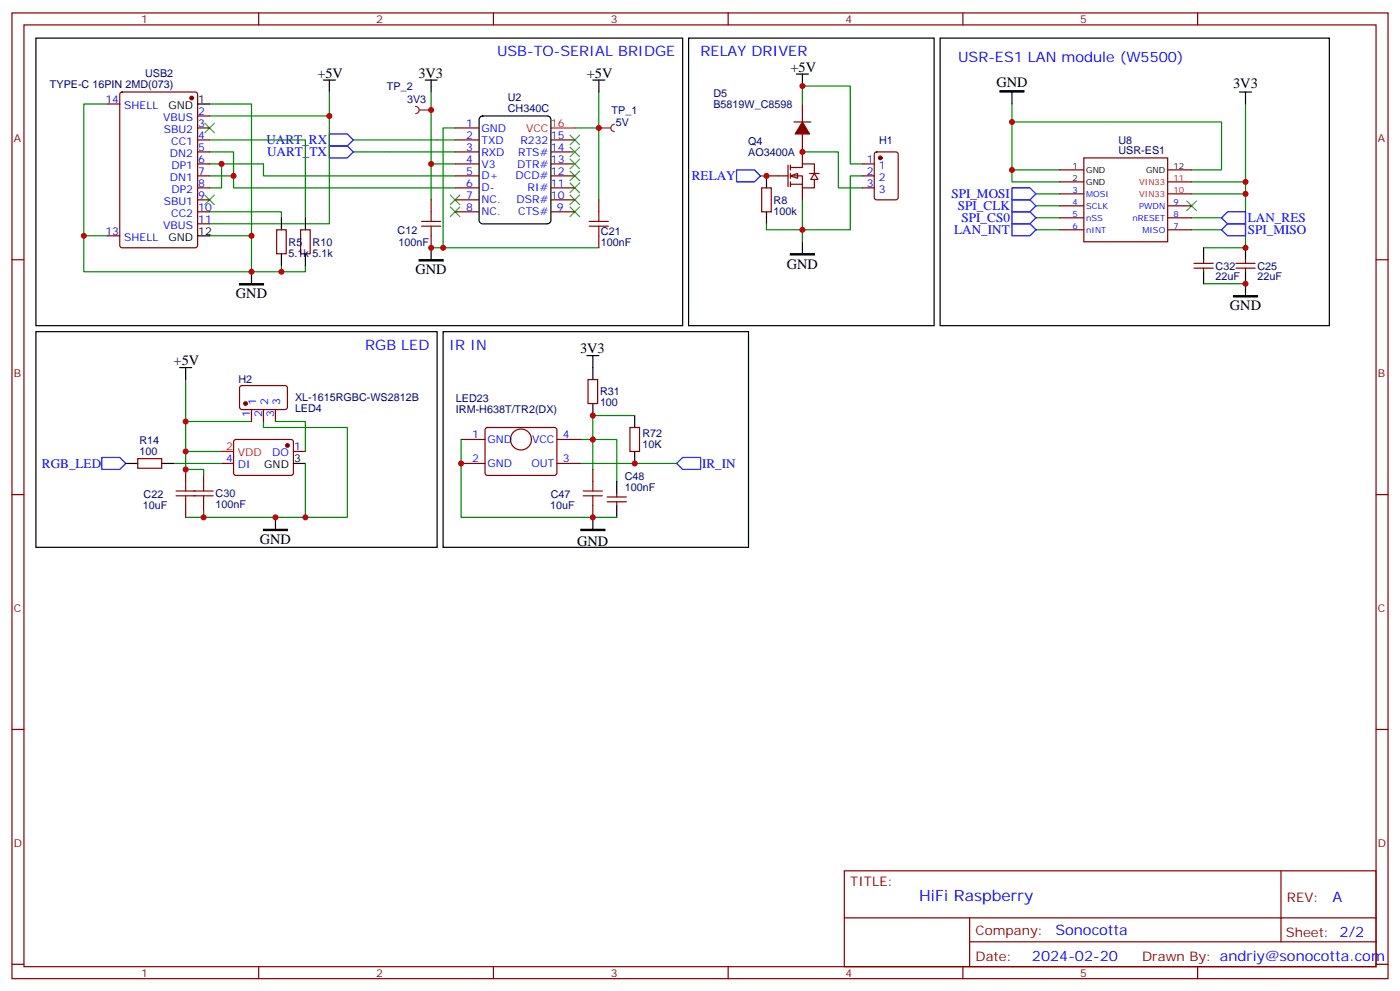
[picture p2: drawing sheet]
<svg xmlns="http://www.w3.org/2000/svg" width="412mm" height="292mm" viewBox="0 0 412 292" stroke-linecap="round" stroke-linejoin="round" font-family="sans-serif">
<g fill="none" stroke="#870000" stroke-width=".35">
<path d="M3.5 3.8h405.4v284.3h-405.4zM7.1 7.3h398.2v277.3h-398.2zM76.2 3.8v3.5M145.3 3.8v3.5M214.5 3.8v3.5M283.6 3.8v3.5M352.8 3.8v3.5M31.7 30.6h3.6M35.5 27.3l.5-.2h21.5l.7 .4v44.7l-.5 .7-21.7 .1-.7-.5v-44.7zM58.2 37.7h3.5M58.2 34.1h3.5M134.1 37.7h7"/>
<path d="M233.9 35.9h4.9M236.4 30.6v5.3M236.4 39.4v5.3M58.2 41.2h3.5M58.2 44.7h3.5M58.2 48.3h3.5M58.2 51.8h3.5M58.2 55.3h3.5M58.2 58.8h3.5M127 58.8v3.6M134.1 41.2h7M134.1 44.7h7"/>
<path d="M134.1 48.3h7M134.1 51.8h7M134.1 55.3h7M134.1 58.8h7M162.3 41.2h7M162.3 44.7h7M162.3 48.3h7M162.3 51.8h7M162.3 55.3h7M162.3 58.8h7M176.4 58.8v3.6M224.4 55.3h2.8v7.1h-2.8z"/>
<path d="M254 48.3h3.5M254 51.8h3.5M254 55.3h3.5M257.8 44.9l.4-.2h5.7l.6 .5 .1 12.9-.5 .7h-5.9l-.6-.4-.1-13zM3.5 76.5h3.6M31.7 69.4h3.6M58.2 62.4h3.5M58.2 65.9h3.5M81.5 67.7h2.8v7h-2.8zM88.5 67.7h2.9v7h-2.9zM127 69.4v3.6M134.1 62.4h7"/>
<path d="M162.3 62.4h7M176.4 69.4v3.6M405.3 76.5h3.6M3.5 145.6h3.6M405.3 145.6h3.6M3.5 214.8h3.6M405.3 214.8h3.6M248.7 256.4h156.6v28.2h-156.6zM377.3 256.4v20.9M248.7 270.2h156.5M285.6 277.3h119.6M285.6 270.2v14.2"/>
<path d="M3.5 283.9h3.6M76.2 284.6v3.5M145.3 284.6v3.5M214.5 284.6v3.5M283.6 284.6v3.5M352.8 284.6v3.5M405.3 283.9h3.6"/>
</g>
<g fill="none" stroke="#008700" stroke-width=".35">
<path d="M31.7 30.6h-7v38.8h7M61.7 34.1h35.3v31.8h-35.3M61.7 30.6h12.4v38.8M127 27.1v21.2h7.1M134.1 37.7h-3.6v35.3M176.4 27.1v10.6h-7.1M176.4 37.7v21.1M236.4 30.6v-5.3h14.1v23h3.5M61.7 44.7h7.1v10.6h65.3M61.7 41.2h28.3v22.9M61.7 51.8h7.1M61.7 48.3h3.6"/>
<path d="M104.1 44.7h30M104.1 41.2h30M127 48.3v10.5M134.1 51.8h-56.5v-3.5h-12.3v7h-3.6M224 51.8h1.8M236.4 44.7h10.5v10.6h7.1M236.4 58.8v12.4M254 51.8h-3.5v15.9h-24.7v-1.8M24.7 69.4v10.6h49.4v-10.6h-12.4M61.7 62.4h21.2v1.7M82.9 78.2v1.8M90 78.2v1.8h-15.9"/>
<path d="M127 73h49.4"/>
</g>
<g fill="none" stroke="#3c3" stroke-width=".35">
<path d="M60.3 36.3l2.8 2.8M63.1 36.3l-2.8 2.8M167.9 39.8l2.8 2.8M170.7 39.8l-2.8 2.8M60.3 57.4l2.8 2.9M63.1 57.4l-2.8 2.9M132.6 57.4l2.9 2.9M135.5 57.4l-2.9 2.9M167.9 57.4l2.8 2.9M167.9 53.9l2.8 2.8M167.9 50.4l2.8 2.8M170.7 57.4l-2.8 2.9"/>
<path d="M170.7 53.9l-2.8 2.8M170.7 50.4l-2.8 2.8M132.6 61l2.9 2.8M135.5 61l-2.9 2.8M167.9 61l2.8 2.8M170.7 61l-2.8 2.8"/>
</g>
<path d="M97 39.4h5.3l1.8 1.8-1.8 1.8h-5.3zM97 43h5.3l1.8 1.7-1.8 1.8h-5.3zM217 50h5.2l1.8 1.8-1.8 1.8h-5.2z" fill="none" stroke="#00f" stroke-width=".35"/>
<path d="M123.5 76.5h7v.3h-7zM232.8 74.7h7.1v.4h-7.1zM70.6 83.5h7v.4h-7z" fill="#000" stroke="#000" stroke-width=".35"/>
<g fill="none" stroke="#000" stroke-width=".35">
<path d="M10.6 11.2h190.5v84.7h-190.5zM202.8 11.2h72.4v84.7h-72.4zM58.2 30.6h3.5M125.2 23.6h3.6M127 23.6v3.5M141.3 34.6l.9-.5h19l.9 .5 .2 .6v29.6l-.5 .9-.6 .2h-19l-.9-.5-.2-.6v-29.6zM234.6 21.8h3.5M236.4 21.8v3.5M225.8 51.8v3.5M58.2 69.4h3.5M82.9 64.1v3.6M82.9 74.7v3.5"/>
<path d="M90 64.1v3.6M90 74.7v3.5M127 73v3.5M225.8 62.4v3.5M236.4 71.2v3.5M74.1 80v3.5"/>
</g>
<path d="M124.2 66.6h5.6M124.2 65.2h5.6M127 62.4v2.8M127 66.6v2.8M173.6 66.6h5.6M173.6 65.2h5.6M176.4 62.4v2.8M176.4 66.6v2.8" fill="none" stroke="#a10000" stroke-width=".35"/>
<path d="M162.3 37.7h7" fill="none" stroke="#f00" stroke-width=".35"/>
<g fill="#870000" stroke="#870000" stroke-width=".35">
<path d="M236.4 35.9l2.1 3.5h-4.3z"/>
<circle cx="56.4" cy="28.9" r=".53"/>
<circle cx="259.3" cy="46.5" r=".53"/>
</g>
<g fill="#fff" stroke="#870000" stroke-width=".35">
<path d="M232.8 51.8l2.1-.7v1.4z"/>
<path d="M239.9 51.1l1 1.7h-2.1z"/>
</g>
<path d="M225.8 51.8h6.3M232.1 48.6v6.4M232.8 49.3h3.6v-1h3.5v2.8M232.8 51.8h3.6v3.5h3.5v-2.5M232.8 54.3h3.6M232.8 48.6v1.4M232.8 51.1v1.4M232.8 53.6v1.4M236.4 44.7v3.6M236.4 55.3v3.5M238.5 51.1h2.8" fill="none" stroke="#870000" stroke-width=".35"/>
<path d="M174.6 23.6h3.6M176.4 23.6v3.5" fill="none" stroke="#000" stroke-width=".35"/>
<path d="M176.4 37.7h3.5M181 36.6a1.06 1.06 0 0 0-1.1 1.1 1.06 1.06 0 0 0 1.1 1" fill="none" stroke="#8c2424" stroke-width=".35"/>
<circle cx="176.4" cy="37.7" r=".18" fill="#8c2424"/>
<path d="M122.4 31.3a1.06 1.06 0 0 1 1.1 1.1 1.06 1.06 0 0 1-1.1 1M123.5 32.4h3.5" fill="none" stroke="#8c2424" stroke-width=".35"/>
<circle cx="127" cy="32.4" r=".18" fill="#8c2424"/>
<path d="M298.1 58.8h5.3l1.8 1.8-1.8 1.8h-5.3zM298.1 55.3h5.3l1.8 1.8-1.8 1.7h-5.3zM298.1 65.9h5.3l1.8 1.8-1.8 1.7h-5.3zM298.1 62.4h5.3l1.8 1.7-1.8 1.8h-5.3zM359.8 64.1l1.8-1.7h5.3v3.5h-5.3zM361.6 65.9h5.3v3.5h-5.3l-1.8-1.7zM30 134.7h5.3l1.7 1.8-1.7 1.7h-5.3zM199.3 136.5l1.8-1.8h5.3v3.5h-5.3z" fill="none" stroke="#00f" stroke-width=".35"/>
<g fill="none" stroke="#008700" stroke-width=".35">
<path d="M97 27.1v7M298.1 35.9h61.7v14.1h-8.8M298.1 30.6v19.4h14.1M366.9 30.6v23h-15.9M298.1 50v3.6h14.1M305.2 57.1h7M366.9 57.1v15.9h-12.4M366.9 53.6v3.5h-15.9M305.2 67.7h7M305.2 64.1h7M305.2 60.6h7M351 67.7h8.8"/>
<path d="M351 64.1h8.8M354.5 83.5h12.4M54.7 111.8v12.3h19.4M51.2 136.5h14.1M54.7 124.1v14.1h5.3v1.8M54.7 132.9h10.6M77.6 124.1v1.8h24.7v26.4h-47.6M81.1 124.1h8.9v8.8M90 136.5v15.8M135.8 129.4v22.9h45.9M171.1 129.4h10.6v12.3M171.1 136.5h28.2"/>
<path d="M187 122.3h-12.4v15.9M60 150.6v1.7"/>
</g>
<g fill="none" stroke="#870000" stroke-width=".35">
<path d="M312.2 50h7.1M312.2 53.6h7.1M312.2 57.1h7.1M319.3 46.5h24.7v24.7h-24.7zM344 50h7M344 53.6h7M344 57.1h7M312.2 60.6h7.1M312.2 64.1h7.1M312.2 67.7h7.1M344 60.6h7M344 64.1h7"/>
<path d="M344 67.7h7M351.7 79h5.7M351.7 77.5h5.7M354.5 76.5v1M354.5 79v1M364.1 79h5.6M364.1 77.5h5.6M366.9 76.5v1M366.9 79v1M70.8 113.7l.5-.2 12.9 .1 .5 .6-.1 5.9-.6 .5-13-.1-.4-.6v-5.7zM173.2 111.8h2.8v7h-2.8zM40.6 135h7v2.9h-7z"/>
<path d="M54.7 138.2v3.5M60 140v3.5M65.3 136.5h3.5M69 129.6l.5-.2 16.5 .1 .4 .6v9.5l-.7 .4-16.5-.1-.4-.6v-9.2zM74.1 120.6v3.5M77.6 120.6v3.5M81.1 120.6v3.5M86.4 132.9h3.6M135.8 136.5h7.1M135.8 129.4h7.1M143.1 126.1l.5-.2h20l.4 .7v13l-.7 .4-20-.1-.4-.6v-12.7zM164 136.5h7.1"/>
<path d="M164 129.4h7.1M174.6 138.2v3.5M185.6 125.9h2.8v7h-2.8zM54.7 148.8v3.5M60 147v3.6M174.6 148.8v3.5M178.9 146.3h5.6M178.9 147.7h5.6M181.7 145.3v1M181.7 147.7v1.1"/>
<circle cx="153.5" cy="129.4" r="3.1"/>
</g>
<g fill="#870000" stroke="#870000" stroke-width=".35">
<circle cx="84.7" cy="131.2" r=".53"/>
<circle cx="72.3" cy="118.8" r=".53"/>
</g>
<path d="M65.3 132.9h3.5" fill="none" stroke="#f00" stroke-width=".35"/>
<g fill="none" stroke="#000" stroke-width=".35">
<path d="M276.9 11.2h114.7v84.7h-114.7zM95.2 23.6h3.6M97 23.6v3.5M298.1 27.1v3.5M365.1 27.1h3.6M366.9 27.1v3.5M354.5 73v3.5M366.9 73v3.5M10.6 97.6h118.2v63.5h-118.2zM130.5 97.6h90v63.5h-90zM354.5 80v3.5M366.9 80v7.1"/>
<path d="M52.9 108.2h3.5M54.7 108.2v3.6M172.9 104.7h3.5M174.6 104.7v7.1M174.6 118.8v3.5M37 136.5h3.6M47.6 136.5h3.6M86.4 136.5h3.6M187 122.3v3.6M187 132.9v3.6M81.1 152.3v3.6M174.6 152.3v3.6"/>
<path d="M181.7 141.7v3.6M181.7 148.8v3.5"/>
</g>
<path d="M51.9 146h10.9M51.9 144.6h10.9M54.7 141.7v2.9M54.7 146v2.8M60 143.5v1.1M60 146v1M171.8 146h5.6M171.8 144.6h5.6M174.6 141.7v2.9M174.6 146v2.8" fill="none" stroke="#a10000" stroke-width=".35"/>
<path d="M294.6 26.7h7v.4h-7zM363.4 87.1h7v.3h-7zM77.6 155.9h7.1v.3h-7.1zM171.1 155.9h7.1v.3h-7.1z" fill="#000" stroke="#000" stroke-width=".35"/>
<path d="M167.9 43.3l2.8 2.8M167.9 46.8l2.8 2.9M170.7 43.3l-2.8 2.8M170.7 46.8l-2.8 2.9M349.6 59.2l2.8 2.8M352.4 59.2l-2.8 2.8" fill="none" stroke="#3c3" stroke-width=".35"/>
<g fill="#c00">
<circle cx="130.5" cy="73" r=".88"/>
<circle cx="176.4" cy="37.7" r=".88"/>
<circle cx="127" cy="73" r=".88"/>
<circle cx="127" cy="48.3" r=".88"/>
<circle cx="68.8" cy="51.8" r=".88"/>
<circle cx="65.3" cy="48.3" r=".88"/>
<circle cx="74.1" cy="69.4" r=".88"/>
<circle cx="74.1" cy="80" r=".88"/>
<circle cx="24.7" cy="69.4" r=".88"/>
<circle cx="236.4" cy="67.7" r=".88"/>
<circle cx="236.4" cy="25.3" r=".88"/>
<circle cx="236.4" cy="44.7" r=".88"/>
<circle cx="225.8" cy="51.8" r=".88"/>
<circle cx="82.9" cy="80" r=".88"/>
<circle cx="127" cy="32.4" r=".88"/>
<circle cx="135.8" cy="136.5" r=".88"/>
<circle cx="174.6" cy="129.4" r=".88"/>
<circle cx="187" cy="136.5" r=".88"/>
<circle cx="174.6" cy="122.3" r=".88"/>
<circle cx="366.9" cy="57.1" r=".88"/>
<circle cx="366.9" cy="53.6" r=".88"/>
<circle cx="298.1" cy="35.9" r=".88"/>
<circle cx="298.1" cy="50" r=".88"/>
<circle cx="97" cy="34.1" r=".88"/>
<circle cx="174.6" cy="152.3" r=".88"/>
<circle cx="81.1" cy="152.3" r=".88"/>
<circle cx="60" cy="152.3" r=".88"/>
<circle cx="54.7" cy="124.1" r=".88"/>
<circle cx="54.7" cy="132.9" r=".88"/>
<circle cx="54.7" cy="138.2" r=".88"/>
<circle cx="90" cy="152.3" r=".88"/>
<circle cx="366.9" cy="83.5" r=".88"/>
<circle cx="366.9" cy="73" r=".88"/>
</g>
<text font-size="4.6" fill="#00f" x="270.8" y="265.4">HiFi Raspberry</text>
<g font-size="4.2" fill="#00f">
<text x="146.4" y="16.5">USB-TO-SERIAL BRIDGE</text>
<text x="206.4" y="16.5">RELAY DRIVER</text>
<text x="282.2" y="18.3">USR-ES1 LAN module (W5500)</text>
<text x="107.6" y="102.9">RGB LED</text>
<text x="132.3" y="102.9">IR IN</text>
<text x="392.5" y="265.7">A</text>
<text x="310.9" y="275.2">Sonocotta</text>
<text x="304" y="283">2024-02-20</text>
</g>
<g font-size="4.2">
<text x="93.5" y="22.9">+5V</text>
<text x="123.2" y="22.9">3V3</text>
<text x="172.9" y="22.9">+5V</text>
<text x="232.8" y="21.1">+5V</text>
<text x="293.5" y="25.7">GND</text>
<text x="363.2" y="25.9">3V3</text>
<text x="122.4" y="80.8">GND</text>
<text x="231.8" y="79.1">GND</text>
<text x="69.5" y="87.8">GND</text>
<text x="362.3" y="91.4">GND</text>
<text x="51.2" y="107.5">+5V</text>
<text x="170.9" y="104">3V3</text>
<text x="76.6" y="160.2">GND</text>
<text x="170" y="160.8">GND</text>
</g>
<g font-size="3.9" fill="#00f">
<text x="78.5" y="42.5">UART_RX</text>
<text x="78.7" y="46">UART_TX</text>
<text x="203.8" y="53">RELAY</text>
<text x="280.2" y="58.3">SPI_MOSI</text>
<text x="282.2" y="61.9">SPI_CLK</text>
<text x="283.3" y="65.4">SPI_CS0</text>
<text x="367.6" y="65.3">LAN_RES</text>
<text x="281.1" y="69">LAN_INT</text>
<text x="367.6" y="68.9">SPI_MISO</text>
<text x="12.4" y="137.7">RGB_LED</text>
<text x="206.8" y="137.7">IR_IN</text>
</g>
<g font-size="3.9" fill="#800">
<text x="250.5" y="261">TITLE:</text>
<text x="379.1" y="265.7">REV:</text>
<text x="287.4" y="275.2">Company:</text>
<text x="378.7" y="275.8">Sheet: 2/2</text>
<text x="287.4" y="282.9">Date:</text>
<text x="336.4" y="282.9">Drawn By: andriy@sonocotta.com</text>
</g>
<g font-size="3.2" fill="#800">
<text x="41.6" y="6.8">1</text>
<text x="110.8" y="6.8">2</text>
<text x="179.9" y="6.8">3</text>
<text x="249.1" y="6.8">4</text>
<text x="318.2" y="6.8">5</text>
<text x="4.1" y="41.9">A</text>
<text x="405.9" y="41.9">A</text>
<text x="4.1" y="111.1">B</text>
<text x="405.9" y="111.1">B</text>
<text x="4.1" y="180.2">C</text>
<text x="405.9" y="180.2">C</text>
<text x="4.1" y="249.3">D</text>
<text x="405.9" y="249.3">D</text>
<text x="41.6" y="287.6">1</text>
<text x="110.8" y="287.6">2</text>
<text x="179.9" y="287.6">3</text>
<text x="249.1" y="287.6">4</text>
<text x="318.2" y="287.6">5</text>
</g>
<g font-size="3.2" fill="#000080">
<text x="42.7" y="22.7">USB2</text>
<text x="14.7" y="25.9">TYPE-C 16PIN 2MD(073)</text>
<text x="114" y="26.5">TP_2</text>
<text x="149.6" y="29.8">U2</text>
<text x="210.2" y="28.5">D5</text>
<text x="119.9" y="30.3">3V3</text>
<text x="149.6" y="33.1">CH340C</text>
<text x="180.2" y="33.5">TP_1</text>
<text x="210.2" y="31.8">B5819W_C8598</text>
<text x="181.4" y="37.1">5V</text>
<text x="220.4" y="45.9">AO3400A</text>
<text x="220.4" y="42.6">Q4</text>
<text x="258.9" y="42.4">H1</text>
<text x="329.5" y="45.4">USR-ES1</text>
<text x="329.5" y="42.5">U8</text>
<text x="227.9" y="60">R8</text>
<text x="227.9" y="63.2">100k</text>
<text x="117.1" y="68.8">C12</text>
<text x="177" y="69.1">C21</text>
<text x="85" y="75.6">5.1k 5.1k</text>
<text x="85" y="72.3">R5</text>
<text x="92.1" y="72.3">R10</text>
<text x="117.4" y="72.3">100nF</text>
<text x="177" y="72.4">100nF</text>
<text x="358.1" y="82.6">22uF</text>
<text x="358.1" y="79.4">C32</text>
<text x="370.4" y="82.6">22uF</text>
<text x="370.4" y="79.4">C25</text>
<text x="70.2" y="112.9">H2</text>
<text x="86.9" y="118.2">XL-1615RGBC-WS2812B</text>
<text x="134.3" y="118.2">LED23</text>
<text x="176.7" y="119.5">100</text>
<text x="176.7" y="116.3">R31</text>
<text x="86.9" y="121.3">LED4</text>
<text x="134.3" y="121.5">IRM-H638T/TR2(DX)</text>
<text x="41.1" y="130.8">R14</text>
<text x="189.2" y="132">10K</text>
<text x="189.2" y="128.8">R72</text>
<text x="41.1" y="134">100</text>
<text x="184.1" y="141.4">C48</text>
<text x="42.1" y="149.9">10uF</text>
<text x="42.3" y="146.7">C22</text>
<text x="63.5" y="149.6">100nF</text>
<text x="63.5" y="146.4">C30</text>
<text x="162.1" y="149.9">10uF</text>
<text x="162.3" y="146.7">C47</text>
<text x="184.1" y="144.7">100nF</text>
</g>
<g font-size="3.2" fill="#00f">
<text x="31.1" y="30.3">14</text>
<text x="36.6" y="32">SHELL</text>
<text x="48.1" y="35.6">VBUS</text>
<text x="58.4" y="33.8">2</text>
<text x="48.2" y="39.1">SBU2</text>
<text x="58.4" y="37.3">3</text>
<text x="58.4" y="40.9">4</text>
<text x="137.3" y="40.9">2</text>
<text x="137.3" y="37.3">1</text>
<text x="141.8" y="38.7">GND</text>
<text x="162.3" y="40.9">15</text>
<text x="50.1" y="46.1">DN2</text>
<text x="50.5" y="42.6">CC1</text>
<text x="58.4" y="44.4">5</text>
<text x="58.4" y="47.9">6</text>
<text x="137.3" y="47.9">4</text>
<text x="137.3" y="44.4">3</text>
<text x="141.8" y="45.8">RXD</text>
<text x="141.8" y="42.3">TXD</text>
<text x="152.6" y="45.8">RTS#</text>
<text x="153.3" y="42.3">R232</text>
<text x="162.3" y="44.4">14</text>
<text x="162.3" y="47.9">13</text>
<text x="255.3" y="47.9">1</text>
<text x="50.1" y="53.2">DN1</text>
<text x="50.5" y="49.7">DP1</text>
<text x="58.4" y="51.4">7</text>
<text x="137.3" y="51.4">5</text>
<text x="141.8" y="52.8">D+</text>
<text x="141.8" y="49.3">V3</text>
<text x="151.9" y="52.8">DCD#</text>
<text x="152.4" y="49.3">DTR#</text>
<text x="162.3" y="51.4">12</text>
<text x="255.3" y="51.4">2</text>
<text x="258.8" y="49.7">1</text>
<text x="258.8" y="53.2">2</text>
<text x="50.5" y="56.7">DP2</text>
<text x="58.4" y="55">8</text>
<text x="58.4" y="58.5">9</text>
<text x="137.3" y="58.5">7</text>
<text x="137.3" y="55">6</text>
<text x="141.8" y="59.9">NC.</text>
<text x="141.8" y="56.4">D-</text>
<text x="152.2" y="59.9">DSR#</text>
<text x="155.4" y="56.4">RI#</text>
<text x="162.3" y="55">11</text>
<text x="162.3" y="58.5">10</text>
<text x="255.3" y="55">3</text>
<text x="258.8" y="56.7">3</text>
<text x="48.2" y="60.3">SBU1</text>
<text x="50.5" y="63.8">CC2</text>
<text x="58.4" y="62">10</text>
<text x="58.4" y="65.5">11</text>
<text x="137.3" y="62">8</text>
<text x="141.8" y="63.4">NC.</text>
<text x="152.6" y="63.4">CTS#</text>
<text x="164" y="62">9</text>
<text x="31.1" y="69.1">13</text>
<text x="36.6" y="70.8">SHELL</text>
<text x="48.1" y="67.3">VBUS</text>
<text x="75.5" y="119.3" transform="rotate(-90 75.5 119.3)">1</text>
<text x="79" y="119.3" transform="rotate(-90 79 119.3)">2</text>
<text x="82.5" y="119.3" transform="rotate(-90 82.5 119.3)">3</text>
<text x="73.7" y="122.8" transform="rotate(-90 73.7 122.8)">1</text>
<text x="77.3" y="122.8" transform="rotate(-90 77.3 122.8)">2</text>
<text x="80.8" y="122.8" transform="rotate(-90 80.8 122.8)">3</text>
<text x="139.1" y="129">1</text>
<text x="143.6" y="130.5">GND</text>
<text x="156.7" y="130.5">VCC</text>
<text x="165.8" y="129">4</text>
<text x="66.6" y="136.1">4</text>
<text x="70.1" y="137.9">DI</text>
<text x="80.2" y="134.3">DO</text>
<text x="86.6" y="132.6">1</text>
<text x="139.1" y="136.1">2</text>
<text x="143.6" y="137.5">GND</text>
<text x="156.6" y="137.5">OUT</text>
<text x="165.8" y="136.1">3</text>
</g>
<g font-size="3.2">
<text x="49.6" y="32">GND</text>
<text x="58.4" y="30.3">1</text>
<text x="49.6" y="70.8">GND</text>
<text x="58.4" y="69.1">12</text>
<text x="77.8" y="137.9">GND</text>
<text x="86.6" y="136.1">3</text>
</g>
<g font-size="3.2" fill="#f00">
<text x="155" y="38.7">VCC</text>
<text x="162.3" y="37.3">16</text>
<text x="66.6" y="132.6">2</text>
<text x="70.1" y="134.3">VDD</text>
</g>
<g font-size="2.5">
<text x="315.9" y="49.7">1</text>
<text x="315.9" y="53.2">2</text>
<text x="320" y="51.1">GND</text>
<text x="337.6" y="51.1">GND</text>
<text x="345.7" y="49.7">12</text>
<text x="320" y="54.6">GND</text>
</g>
<g font-size="2.5" fill="#f00">
<text x="345.7" y="53.2">11</text>
<text x="335.5" y="58.1">VIN33</text>
<text x="335.5" y="54.6">VIN33</text>
<text x="345.7" y="56.7">10</text>
</g>
<g font-size="2.5" fill="#00f">
<text x="315.9" y="56.7">3</text>
<text x="320" y="58.1">MOSI</text>
<text x="315.9" y="60.3">4</text>
<text x="315.9" y="63.8">5</text>
<text x="320" y="61.7">SCLK</text>
<text x="320" y="65.2">nSS</text>
<text x="333.6" y="65.2">nRESET</text>
<text x="335.6" y="61.7">PWDN</text>
<text x="345.7" y="63.8">8</text>
<text x="345.7" y="60.3">9</text>
<text x="315.9" y="67.3">6</text>
<text x="320" y="68.7">nINT</text>
<text x="336.5" y="68.7">MISO</text>
<text x="345.7" y="67.3">7</text>
</g>
</svg>
